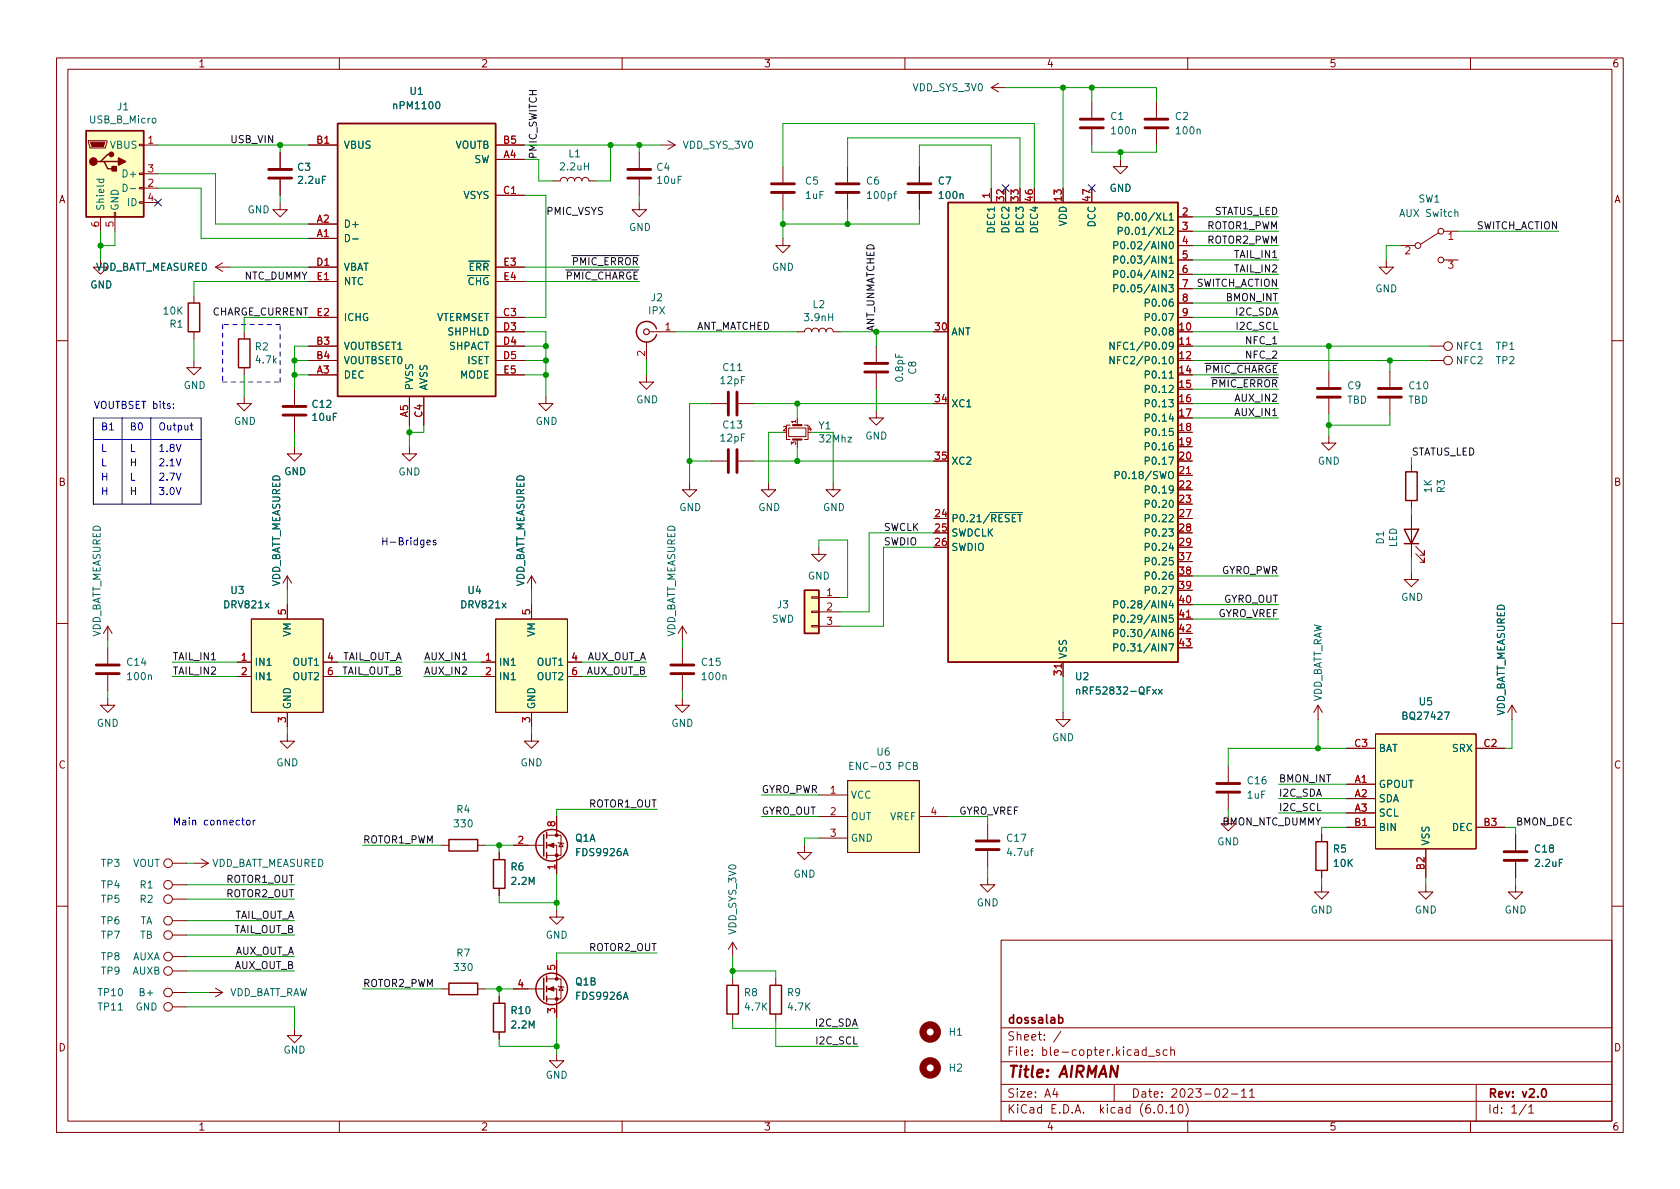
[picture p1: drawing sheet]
<svg xmlns="http://www.w3.org/2000/svg" width="297mm" height="210mm" viewBox="0 0 297 210" stroke-linecap="round" stroke-linejoin="round" font-family="sans-serif">
<g fill="none" stroke="#840000" stroke-width=".18">
<path d="M10 10.2h277v190.1h-277zM12 12.2h273v186.1h-273zM60 10.2v2M110 10.2v2M160 10.2v2M175.3 15.5h2.5M175.3 15.5l1.2 .8M176.5 14.7l-1.2 .8M193 18v2.8M204.5 18v2.8M210 10.2v2M260 10.2v2"/>
<path d="M15.6 24.9h3.3v.2l-.2 1.1h-2.8zM17.8 38.3v2.6M20.2 37.6h.2v.7h-.2zM20.3 38.3v2.6M24.6 35.7h.8v.2h-.8zM24.6 33.1h.8v.3h-.8zM24.6 30.6h.8v.3h-.8zM24.6 25.5h.8v.3h-.8zM25.4 25.6h2.5M25.4 33.3h2.5M25.4 30.7h2.5M25.4 35.8h2.5"/>
<path d="M49.5 35.8v1.3h1.3l-1.3 1.2-1.2-1.2h1.2M49.5 26.9v2.8M49.5 31.7v2.8M54.6 25.6h5.1M54.6 39.6h5.1M87.6 25.6h5.1M87.6 28.2h5.1M87.6 34.5h5.1M97.8 32h1.3a.64 .64 0 0 1 .6-.6 .64 .64 0 0 1 .6 .6 .64 .64 0 0 1 .7-.6 .64 .64 0 0 1 .6 .6 .64 .64 0 0 1 .6-.6 .64 .64 0 0 1 .7 .6 .64 .64 0 0 1 .6-.6 .64 .64 0 0 1 .6 .6h1.3M113 35.8v1.3h1.3l-1.3 1.2-1.2-1.2h1.2M113 26.9v2.8M113 31.7v2.8"/>
<path d="M116.8 25.6h2.6M118.1 24.9l1.3 .7M119.4 25.6l-1.3 .8M138.4 29.5v2.8M138.4 34.3v2.8M149.9 29.5v2.8M149.9 34.3v2.8M162.6 29.5v2.8M162.6 34.3v2.8M175.3 33.3v2.5M193 22.9v2.7M198.1 28.2v1.3h1.3l-1.3 1.2-1.3-1.2h1.3"/>
<path d="M204.5 22.9v2.7M208.3 38.3h2.5M34.3 52.3v1.3M34.3 58.7v1.2M38.1 47.2h2.5M38.1 47.2l1.3 .8M39.4 46.5l-1.3 .7M43.2 58.7v1.2M54.6 42.2h5.1M54.6 56.1h5.1M54.6 47.2h5.1M54.6 49.8h5.1"/>
<path d="M87.6 56.1h5.1M87.6 47.2h5.1M87.6 58.7h5.1M87.6 49.8h5.1M114.8 58.7h4.6M138.4 42.2v1.2h1.3l-1.3 1.3-1.2-1.3h1.2M141 58.7h1.2a.64 .64 0 0 1 .7-.7 .64 .64 0 0 1 .6 .7 .64 .64 0 0 1 .6-.7 .64 .64 0 0 1 .7 .7 .64 .64 0 0 1 .6-.7 .64 .64 0 0 1 .6 .7 .64 .64 0 0 1 .7-.7 .64 .64 0 0 1 .6 .7h1.3M208.3 56.1h2.5M208.3 40.9h2.5M208.3 43.4h2.5M208.3 46h2.5M208.3 48.5h2.5"/>
<path d="M208.3 51h2.5M208.3 53.6h2.5M245.1 46v1.2h1.3l-1.3 1.3-1.3-1.3h1.3M247.6 43.4h2.6M254.4 41.1l-3.2 2.1M255.3 40.9h2.5M255.3 46h2.5M10 60.2h2M34.3 63.7v1.3h1.3l-1.3 1.3-1.3-1.3h1.3M43.2 70.1v1.3h1.2l-1.2 1.2-1.3-1.2h1.3M43.2 65v1.3M52.1 79v1.3h1.2l-1.2 1.2-1.3-1.2h1.3"/>
<path d="M52.1 68.8v2.8M52.1 73.7v2.7M54.6 66.3h5.1M54.6 61.2h5.1M54.6 63.7h5.1M72.4 79v1.3h1.3l-1.3 1.2-1.3-1.2h1.3M72.4 70.1v5.1M74.9 70.1v5.1M87.6 66.3h5.1M87.6 61.2h5.1M87.6 63.7h5.1M96.5 70.1v1.3h1.3l-1.3 1.2-1.3-1.2h1.3"/>
<path d="M114.3 66.3v1.3h1.3l-1.3 1.2-1.3-1.2h1.3M114.3 60.4v3.3M125.7 71.4h2.8M130.6 71.4h2.7M139.4 75.7h3.1v1.5h-3.1zM139.7 75.2h-.6v2.5h.6M141 73.9v1.3M141 77.7v1.3M142.2 75.2h.7v2.5h-.7M154.9 72.6v1.3h1.3l-1.3 1.3-1.2-1.3h1.2M154.9 61.2v2.8M154.9 66v2.8"/>
<path d="M208.3 61.2h2.5M234.9 77.1v1.3h1.3l-1.3 1.2-1.2-1.2h1.2M234.9 65.7v2.7M234.9 70.5v2.8M245.7 65.7v2.7M245.7 70.5v2.8M252.7 61.2h2.6M252.7 63.7h2.6M285 60.2h2M121.9 85.3v1.3h1.3l-1.3 1.3-1.3-1.3h1.3M125.7 81.5h2.8M130.6 81.5h2.7"/>
<path d="M135.9 85.3v1.3h1.3l-1.3 1.3-1.3-1.3h1.3M144.8 96.8v1.2h1.2l-1.2 1.3-1.3-1.3h1.3M147.3 85.3v1.3h1.3l-1.3 1.3-1.3-1.3h1.3M208.3 84.1h2.5M249.6 82.2v1.2M249.6 88.5v1.3M249.6 91.1v7.6M250.3 97.9l1.5 1.5v-.7v.7h-.7M250.3 96.6l1.5 1.6v-.8v.8h-.7M10 110.2h2M19 110.7v2.6M19 114.5v2.8"/>
<path d="M19 119.4v2.8M19 110.7l-.7 1.3M19 110.7l.8 1.3M41.9 117.1h2.5M41.9 119.6h2.5M44.4 109.5h12.7v16.5h-12.7zM50.8 101.8v2.6M50.8 106.9v2.6M50.8 101.8l-.8 1.3M50.8 101.8l.8 1.3M57.1 117.1h2.6M57.1 119.6h2.6"/>
<path d="M85.1 117.1h2.5M85.1 119.6h2.5M87.6 109.5h12.7v16.5h-12.7zM94 101.8v2.6M94 106.9v2.6M94 101.8l-.8 1.3M94 101.8l.7 1.3M100.3 117.1h2.6M100.3 119.6h2.6M120.6 110.7v2.6M120.6 114.5v2.8M120.6 119.4v2.8"/>
<path d="M120.6 110.7l-.7 1.3M120.6 110.7l.8 1.3M143.5 110.6h1.3v.3h-1.3zM143.5 108.1h1.3v.2h-1.3zM143.5 105.5h1.3v.3h-1.3zM144.8 105.7h3.8M144.8 108.2h3.8M144.8 110.7h3.8M188 117.1v2.5M208.3 109.5h2.5M249.6 101.2v1.3h1.2l-1.2 1.3-1.3-1.3h1.3M285 110.2h2"/>
<path d="M19 123.4v1.3h1.3l-1.3 1.3-1.2-1.3h1.2M50.8 129.8v1.3h1.3l-1.3 1.2-1.3-1.2h1.3M50.8 126v2.5M94 129.8v1.3h1.2l-1.2 1.2-1.3-1.2h1.3M94 126v2.5M120.6 123.4v1.3h1.3l-1.3 1.3-1.2-1.3h1.2M149.9 138h12.7v12.7h-12.7zM188 126v1.2h1.2l-1.2 1.3-1.3-1.3h1.3M217.2 135.5v2.8M233 124.7v2.5M233 124.7l-.7 1.3M233 124.7l.8 1.3"/>
<path d="M238.1 138.7h5.1M238.1 132.3h5.1M243.2 129.8h17.8v20.3h-17.8zM261 132.3h5.1M267.3 124.7v2.5M267.3 124.7l-.7 1.3M267.3 124.7l.8 1.3M30.5 159h2.5M30.5 152.6h2.5M30.5 156.5h2.5M34.3 152.6h2.5M35.6 151.9l1.2 .7"/>
<path d="M36.8 152.6l-1.2 .8M78.1 149.5h1.3M84.5 149.5h1.2M88.3 150.7v1.3M88.3 157.1v1.3M90.8 149.5h5.3M96.6 149.5h1.8v5.1M96.6 147.7h2.6v3.6h-2.6M98.4 144.4v3.3M98.7 149l.1 .1h.8l.1 .1M99.2 149.1l.4 .6h-.8zM142.2 149.5v1.2h1.3l-1.3 1.3-1.2-1.3h1.2"/>
<path d="M144.8 140.6h5.1M144.8 144.4h5.1M144.8 148.2h5.1M162.6 144.4h5M174.6 155.2v1.3h1.3l-1.3 1.2-1.2-1.2h1.2M174.6 145.7v2.8M174.6 150.5v2.8M217.2 144.4v1.3h1.2l-1.2 1.2-1.3-1.2h1.3M217.2 140.3v2.8M233.7 156.5v1.2h1.2l-1.2 1.3-1.3-1.3h1.3M233.7 147.6v1.2M233.7 153.9v1.3"/>
<path d="M238.1 141.2h5.1M238.1 143.8h5.1M238.1 146.3h5.1M252.1 156.5v1.2h1.3l-1.3 1.3-1.3-1.3h1.3M252.1 150.1v5.1M261 146.3h5.1M268 156.5v1.2h1.2l-1.2 1.3-1.3-1.3h1.3M268 147.6v2.8M268 152.4v2.8M10 160.2h2M30.5 165.3h2.5M30.5 162.8h2.5"/>
<path d="M30.5 175.5h2.5M30.5 171.7h2.5M30.5 178h2.5M30.5 169.2h2.5M36.8 175.5h2.6M38.1 174.7l1.3 .8M39.4 175.5l-1.3 .8M78.1 174.9h1.3M84.5 174.9h1.2M88.3 176.1v1.3M90.8 174.9h5.3M96.6 174.9h1.8v5.1"/>
<path d="M96.6 173.1h2.6v3.6h-2.6M98.4 160.9v1.3h1.3l-1.3 1.2-1.2-1.2h1.2M98.4 169.8v3.3M98.7 174.4l.1 .1h.8l.1 .1M99.2 174.5l.4 .6h-.8zM129.5 166.6v2.6M129.5 173v1.2M129.5 179.3v1.3M129.5 166.6l-.7 1.3M129.5 166.6l.8 1.3M137.2 173v1.2M137.2 179.3v1.3"/>
<path d="M177 166.3h108v32h-108zM285 160.2h2M52.1 181.9v1.2h1.2l-1.2 1.3-1.3-1.3h1.3M60 198.3v2M88.3 182.5v1.3M98.4 186.3v1.3h1.3l-1.3 1.2-1.2-1.2h1.2M110 198.3v2M160 198.3v2M177 194.8h108M177 191.8h108M177 187.8h108M177 181.8h108"/>
<path d="M186.5 192.5l-.4 1h1M186.9 193v1M187.6 182.4l-1.3 1.9M197 191.8v3M202.6 185.7l-.4-.1-.3 .3v.4l.2 .3h.5M202.6 185.1v1.5M203 186.8h1.1M204.9 195.4l.2-.1a.81 .81 0 0 1 .6 .7 .81 .81 0 0 1-.3 .8h-.2a.81 .81 0 0 1-.6-.6 .81 .81 0 0 1 .3-.8zM205 185.7l-.4-.1-.2 .2 .1 .3 .5 .1v.4h-.6M206.2 196.7v.1M206.4 185.7l-.5-.1-.3 .3v.4l.2 .3h.6M206.9 195.8l.4-.5v1.5"/>
<path d="M206.9 196.8h.8M207 185.8l.2-.2 .4 .1v.9M207 185.1v1.5M208.5 195.4l.1-.1a.81 .81 0 0 1 .6 .7 .81 .81 0 0 1-.3 .8h-.1a.81 .81 0 0 1-.6-.6 .81 .81 0 0 1 .3-.8zM209.6 195.1a1.72 1.72 0 0 1 0 2.3M210 198.3v2M216.2 192.7l.6-.2 .2 .2 .1 .3-1 1h1M217.7 193.5h1.2M219.5 193l.4-.5v1.5M219.5 194h.9M220.9 193l.5-.5v1.5M220.9 194h.9"/>
<path d="M260 198.3v2M261 191.8v6.5M269.9 195.3l-1.3 1.9M270.3 195.8l.4-.5v1.5M270.3 196.8h.9"/>
<circle cx="250.7" cy="43.4" r=".51"/>
<circle cx="254.8" cy="46" r=".51"/>
<circle cx="254.8" cy="40.9" r=".51"/>
<circle cx="256" cy="61.2" r=".76"/>
<circle cx="256" cy="63.7" r=".76"/>
<circle cx="29.7" cy="152.6" r=".76"/>
<circle cx="29.7" cy="156.5" r=".76"/>
<circle cx="29.7" cy="159" r=".76"/>
<circle cx="29.7" cy="169.2" r=".76"/>
<circle cx="29.7" cy="165.3" r=".76"/>
<circle cx="29.7" cy="162.8" r=".76"/>
<circle cx="29.7" cy="171.7" r=".76"/>
<circle cx="29.7" cy="175.5" r=".76"/>
<circle cx="29.7" cy="178" r=".76"/>
</g>
<path d="M187.2 180l.4-.1 .3 .3v.4l-.1 .3h-.6M272.8 192.6l.1-.1a.81 .81 0 0 1 .6 .7 .81 .81 0 0 1-.3 .8h-.1a.81 .81 0 0 1-.6-.6 .81 .81 0 0 1 .3-.8z" fill="none" stroke="#840000" stroke-width=".3"/>
<g fill="none" stroke="#840000" stroke-width=".25">
<path d="M15.2 23.1h10.2v15.2h-10.2zM17.8 28.6h.6l.6 1.2h1.3M18.4 28.6h2.6M19.7 27.3h-.7l-1.2 1.3h-.7M59.7 21.8h27.9v48.3h-27.9zM167.6 35.8h40.7v81.3h-40.7zM33.3 53.6h2v5.1h-2zM42.2 59.9h2v5.1h-2zM116.1 58.2a1.81 1.81 0 0 0-2.8-1 1.81 1.81 0 0 0 0 2.9 1.81 1.81 0 0 0 2.8-.9M248.3 93.6h2.5l-1.2 2.5zM248.3 96.1h2.5M248.5 83.4h2.1v5.1h-2.1z"/>
<path d="M142.2 104.4h2.6v7.6h-2.6zM79.4 148.5h5.1v2h-5.1zM87.2 152h2.1v5.1h-2.1zM96.1 147.6v3.8M96.6 147.2v1M96.6 149v1M96.6 150.7v1.1M232.7 148.8h2v5.1h-2zM79.4 173.9h5.1v2h-5.1zM87.2 177.4h2.1v5.1h-2.1zM96.1 173v3.8M96.6 172.6v1"/>
<path d="M96.6 174.4v1M96.6 176.1v1.1M128.5 174.2h2.1v5.1h-2.1zM136.1 174.2h2.1v5.1h-2.1z"/>
<circle cx="97.5" cy="149.5" r="2.79"/>
<circle cx="97.5" cy="174.9" r="2.79"/>
</g>
<g fill="#ffffc2" stroke="#ffffc2" stroke-width=".18">
<path d="M15.2 23.1h10.2v15.2h-10.2z"/>
<path d="M44.4 109.5h12.7v16.5h-12.7z"/>
<path d="M87.6 109.5h12.7v16.5h-12.7z"/>
<path d="M59.7 21.8h27.9v48.3h-27.9z"/>
<path d="M243.2 129.8h17.8v20.3h-17.8z"/>
<path d="M149.9 138h12.7v12.7h-12.7z"/>
<path d="M142.2 104.4h2.6v7.6h-2.6z"/>
<path d="M167.6 35.8h40.7v81.3h-40.7z"/>
</g>
<g fill="#840000" stroke="#840000" stroke-width=".25">
<path d="M21 27.9l1.2 .7-1.2 .6z"/>
<path d="M19.8 29.5h.8v.7h-.8z"/>
<circle cx="16.5" cy="28.6" r=".63"/>
<circle cx="19.7" cy="27.3" r=".38"/>
</g>
<g fill="#840000" stroke="#840000" stroke-width=".18">
<path d="M16 25.1h2.5l-.2 .8h-2z"/>
<path d="M96.9 149.5l1-.4v.8z"/>
<path d="M96.9 174.9l1-.4v.8z"/>
<circle cx="98.4" cy="151.3" r=".25"/>
<circle cx="98.4" cy="147.7" r=".25"/>
<circle cx="98.4" cy="176.7" r=".25"/>
<circle cx="98.4" cy="173.1" r=".25"/>
</g>
<g fill="none" stroke="#006464" stroke-width=".18">
<path d="M17.1 31.7h1.3M17.6 31.7l-.1 .4 .2 .2 .6-.1v-.5M21.8 32.6a.64 .64 0 0 1 .7 .6 .64 .64 0 0 1-.7 .6zM23 33.4h1M197.7 38.3h.6l.1-.2v-.3l-.7-.1v1.2M199 37.8l.2-.1a.68 .68 0 0 1 .5 .6 .68 .68 0 0 1-.5 .6l-.2-.1-.1-.4zM257.2 37.6l.2-.2 .3 .1 .1 .8M62.4 42.2h.9M196.9 43.4l.6-.1 .2-.1-.1-.3-.7-.2v1.3M196.9 45.9h.6l.2-.2-.1-.3-.7-.1v1.2M196.9 48.5l.6-.1 .2-.2-.1-.3-.7-.1v1.3M196.9 51h.6l.2-.2-.1-.3-.7-.1v1.2"/>
<path d="M197.7 40.9l.6-.1 .1-.2v-.3l-.7-.1v1.3M198.3 42.9l.1-.2a.68 .68 0 0 1 .5 .7 .68 .68 0 0 1-.5 .6l-.1-.1-.2-.4zM198.3 45.3h.1a.68 .68 0 0 1 .5 .6 .68 .68 0 0 1-.5 .6 .84 .84 0 0 1-.1-1.2zM198.3 47.9l.1-.1a.68 .68 0 0 1 .5 .6 .68 .68 0 0 1-.5 .7 .84 .84 0 0 1-.1-1.2zM198.3 50.4h.1a.68 .68 0 0 1 .5 .6 .68 .68 0 0 1-.5 .6 .84 .84 0 0 1-.1-1.2zM199 40.3l.2-.1a.68 .68 0 0 1 .5 .6 .68 .68 0 0 1-.5 .7l-.2-.2-.1-.3zM202.5 58.6h.6l.1-.2v-.3l-.7-.1v1.2M202.5 53.6l.6-.1 .1-.2v-.3l-.7-.1v1.3M202.5 56.1l.6-.1 .1-.1v-.3l-.7-.2v1.3M197 60.5v1.3l-.7-1.3v1.3M197 63.1v1.2l-.7-1.2v1.2M202.5 66.3l.6-.1 .1-.2v-.3l-.7-.1v1.3"/>
<path d="M202.5 68.8l.6-.1 .1-.1v-.3l-.7-.2v1.3M202.5 71.3h.6l.1-.2v-.3l-.7-.1v1.2M202.5 73.9l.6-.1 .1-.2v-.3l-.7-.1v1.3M202.5 76.4h.6l.1-.2v-.3l-.7-.1v1.2M202.5 79l.6-.1 .1-.2v-.3l-.7-.1v1.3M197.2 84h.6l.1-.2-.1-.3-.6-.1v1.2M202.5 81.5l.6-.1 .1-.1v-.3l-.7-.2v1.3M202.5 86.6l.6-.1 .1-.2v-.3l-.7-.1v1.3M202.5 89.1h.6l.1-.2v-.3l-.7-.1v1.2M202.5 91.7l.6-.1 .1-.2v-.3l-.7-.1v1.3M202.5 94.2l.6-.1 .1-.1v-.3l-.7-.2v1.3M202.5 96.7h.6l.1-.2v-.3l-.7-.1v1.2"/>
<path d="M202.5 99.3l.6-.1 .1-.2v-.3l-.7-.1v1.3M196.9 106.9l.6-.1 .2-.1-.1-.3-.7-.2v1.3M196.9 109.4h.6l.2-.2-.1-.3-.7-.1v1.2M196.9 112l.6-.1 .2-.2-.1-.3-.7-.1v1.3M196.9 114.5h.6l.2-.2-.1-.3-.7-.1v1.2M198.3 106.3l.1-.1a.68 .68 0 0 1 .5 .7 .68 .68 0 0 1-.5 .6 .84 .84 0 0 1-.1-1.2zM198.3 108.8h.1a.68 .68 0 0 1 .5 .6 .68 .68 0 0 1-.5 .6 .84 .84 0 0 1-.1-1.2zM198.3 111.4l.1-.1a.68 .68 0 0 1 .5 .6 .68 .68 0 0 1-.5 .7 .84 .84 0 0 1-.1-1.2zM198.3 113.9h.1a.68 .68 0 0 1 .5 .6 .68 .68 0 0 1-.5 .6 .84 .84 0 0 1-.1-1.2zM202.5 101.8h.6l.1-.2v-.3l-.7-.1v1.2M202.5 104.4l.6-.1 .1-.2v-.3l-.7-.1v1.3M150.3 135.4h.4"/>
<path d="M150.9 134.8h-.6v1.3h.6M161.5 135.4h.5l.2-.2-.1-.3-.6-.1v1.3h.5l.2-.1v-.3l-.3-.3M190.4 122l.1-.1 .3 .1 .1 .7M190.4 121.9v.8M204.8 121.9l.7 .8M205.5 121.9l-.7 .8"/>
</g>
<g fill="none" stroke="#840000" stroke-width=".51">
<path d="M47.5 31.5h4.1M47.5 30h4.1M111 31.5h4.1M111 30h4.1M136.4 34h4.1M136.4 32.5h4.1M147.8 34h4.1M147.8 32.5h4.1M160.5 34h4.1M160.5 32.5h4.1M191 22.6h4.1M191 21.1h4.1"/>
<path d="M202.4 22.6h4.1M202.4 21.1h4.1M50 73.4h4.1M50 71.9h4.1M128.8 69.3v4.1M128.8 79.5v4.1M130.3 69.3v4.1M130.3 79.5v4.1M152.9 64.3h4.1M152.9 65.8h4.1M232.9 70.2h4.1M232.9 68.7h4.1"/>
<path d="M243.7 70.2h4.1M243.7 68.7h4.1M17 119.1h4.1M17 117.6h4.1M118.6 119.1h4.1M118.6 117.6h4.1M215.1 138.6h4.1M172.6 150.2h4.1M172.6 148.7h4.1M215.1 140.1h4.1M265.9 152.1h4.1M265.9 150.6h4.1"/>
</g>
<circle cx="114.3" cy="58.7" r=".51" fill="none" stroke="#840000" stroke-width=".2"/>
<path d="M140.2 75.2h1.5M140.2 77.7h1.5" fill="none" stroke="#840000" stroke-width=".38"/>
<g fill="none" stroke="#840000" stroke-width="1.3">
<circle cx="164.5" cy="188.8" r="1.27"/>
<circle cx="164.5" cy="182.5" r="1.27"/>
</g>
<g fill="none" stroke="#0000c2" stroke-width=".18">
<path d="M16.5 73.9h19.1v15.2h-19.1zM16.5 77.7h19.1M21.6 73.9v15.2M26.7 73.9v15.2M30.7 72.1v.1M30.7 71.4v.2M33.6 75.2h.5M33.8 74.8v1.1l.3 .1M75.5 95.9l.6-.1-.1-.2-.3-.1-.2 .2 .1 .6h.4M77.1 95.6l-.3-.1-.2 .2v.2l.5 .1v.3h-.5M42.7 145h.5M42.9 144.6v1.1l.3 .2"/>
<path d="M43.7 145.1l.3-.1 .2 .3v.3l-.2 .3-.3-.1-.1-.2zM44.8 145v.9M45.1 145l-.3 .3"/>
</g>
<path d="M39.4 57.4v10.2M49.5 57.4h-10.1M39.4 67.6h10.1M49.5 67.6v-10.2" fill="none" stroke="#0000c2" stroke-width=".18" stroke-dasharray=".8 .8"/>
<g fill="none" stroke="#009600" stroke-width=".18">
<path d="M177.8 15.5h26.7v2.5M188 15.5v17.8M193 15.5v2.5M27.9 30.7h10.2v8.9h16.5M27.9 25.6h26.7M27.9 33.3h7.7v8.9h19M49.5 25.6v1.3M49.5 34.5v1.3M92.7 34.5h3.8v21.6h-3.8M92.7 25.6h24.1M92.7 28.2h2.5v3.8h2.6M107.9 25.6v6.4h-2.5"/>
<path d="M113 25.6v1.3M113 34.5v1.3M138.4 29.5v-7.7h44.5v11.5M138.4 37.1v5.1M149.9 29.5v-5.1h30.4v8.9M149.9 37.1v2.5M162.6 37.1v2.5h-24.2M162.6 29.5v-3.9h12.7v7.7M193 25.6v1.3h11.5v-1.3M198.1 26.9v1.3M210.8 38.3h15.3M17.8 40.9v5.1"/>
<path d="M20.3 40.9v2.5h-2.5M34.3 59.9v3.8M40.6 47.2h14M54.6 56.1h-11.4v2.6M54.6 49.8h-20.3v2.5M92.7 58.7h3.8v11.4M92.7 47.2h20.3M92.7 49.8h20.3M119.4 58.7h21.6M148.6 58.7h16.5M154.9 58.7v2.5M210.8 58.7h15.3"/>
<path d="M210.8 56.1h15.3M210.8 53.6h15.3M210.8 51h15.3M210.8 48.5h15.3M210.8 43.4h15.3M210.8 40.9h15.3M210.8 46h15.3M247.6 43.4h-2.5v2.6M257.8 40.9h17.8M43.2 66.3v3.8M52.1 76.4v2.6M52.1 63.7h2.5"/>
<path d="M52.1 66.3h2.5M54.6 61.2h-2.5v7.6M72.4 75.2v3.8M74.9 75.2v1.2h-2.5M92.7 61.2h3.8M92.7 63.7h3.8M92.7 66.3h3.8M114.3 63.7v2.6M125.7 71.4h-3.8v13.9M133.3 71.4h31.8M138.4 76.4h-2.5v8.9M141 71.4v2.5"/>
<path d="M141 79v2.5M143.5 76.4h3.8v8.9M154.9 68.8v3.8M210.8 71.4h15.3M210.8 61.2h41.9M210.8 63.7h41.9M210.8 66.3h15.3M210.8 73.9h15.3M210.8 68.8h15.3M234.9 61.2v4.5M234.9 73.3v3.8M245.7 73.3v1.9h-10.8"/>
<path d="M245.7 63.7v2M121.9 81.5h3.8M133.3 81.5h31.8M144.8 96.8v-1.3h5.1v10.2h-1.3M165.1 96.8h-8.9v13.9h-7.6M165.1 94.2h-11.4v14h-5.1M249.6 80.9v1.3M249.6 89.8v1.3M249.6 98.7v2.5M19 113.3v1.2M30.5 119.6h11.4M30.5 117.1h11.4"/>
<path d="M50.8 104.4v2.5M59.7 119.6h11.4M59.7 117.1h11.4M74.9 119.6h10.2M74.9 117.1h10.2M94 104.4v2.5M102.9 119.6h11.4M102.9 117.1h11.4M120.6 113.3v1.2M188 119.6v6.4M210.8 109.5h15.3M210.8 101.8h15.3"/>
<path d="M210.8 106.9h15.3M19 122.2v1.2M50.8 128.5v1.3M94 128.5v1.3M120.6 122.2v1.2M226.1 138.7h12M233 127.2v5.1M238.1 132.3h-20.9v3.2M267.3 127.2v5.1h-1.2M33 159h19.1M33 152.6h1.3M33 156.5h19.1"/>
<path d="M64.1 149.5h14M85.7 149.5h5.1M88.3 149.5v1.2M88.3 158.4v1.2h10.1M98.4 154.6v6.3M116.2 143.1h-17.8v1.3M134.6 140.6h10.2M134.6 144.4h10.2M144.8 148.2h-2.6v1.3M167.6 144.4h7v1.3M174.6 153.3v1.9M217.2 143.1v1.3"/>
<path d="M226.1 143.8h12M226.1 141.2h12M233.7 155.2v1.3M238.1 146.3h-4.4v1.3M252.1 155.2v1.3M266.1 146.3h1.9v1.3M268 155.2v1.3M33 169.2h19.1M33 178h19.1v3.9M33 171.7h19.1M33 165.3h19.1M33 162.8h19.1"/>
<path d="M33 175.5h3.8M64.1 174.9h14M85.7 174.9h5.1M88.3 174.9v1.2M98.4 180v6.3M116.2 168.5h-17.8v1.3M129.5 169.2v3.8M129.5 171.7h7.7v1.3M88.3 183.8v1.2h10.1M129.5 180.6v1.3h22.3M137.2 180.6v4.4h14.6"/>
</g>
<path d="M27.3 35.2l1.2 1.2M28.5 35.2l-1.2 1.2M177.2 32.7l1.2 1.2M178.4 32.7l-1.2 1.2M192.4 32.7l1.2 1.2M193.6 32.7l-1.2 1.2" fill="none" stroke="#000084" stroke-width=".18"/>
<g fill="#009600" stroke="#009600" stroke-width=".18">
<circle cx="193" cy="15.5" r=".46"/>
<circle cx="188" cy="15.5" r=".46"/>
<circle cx="198.1" cy="26.9" r=".46"/>
<circle cx="141" cy="81.5" r=".46"/>
<circle cx="121.9" cy="81.5" r=".46"/>
<circle cx="88.3" cy="149.5" r=".46"/>
<circle cx="129.5" cy="171.7" r=".46"/>
<circle cx="233" cy="132.3" r=".46"/>
<circle cx="234.9" cy="75.2" r=".46"/>
<circle cx="234.9" cy="61.2" r=".46"/>
<circle cx="245.7" cy="63.7" r=".46"/>
<circle cx="52.1" cy="63.7" r=".46"/>
<circle cx="52.1" cy="66.3" r=".46"/>
<circle cx="17.8" cy="43.4" r=".46"/>
<circle cx="49.5" cy="25.6" r=".46"/>
<circle cx="72.4" cy="76.4" r=".46"/>
<circle cx="96.5" cy="66.3" r=".46"/>
<circle cx="96.5" cy="63.7" r=".46"/>
<circle cx="107.9" cy="25.6" r=".46"/>
<circle cx="88.3" cy="174.9" r=".46"/>
<circle cx="98.4" cy="185" r=".46"/>
<circle cx="98.4" cy="159.6" r=".46"/>
<circle cx="149.9" cy="39.6" r=".46"/>
<circle cx="141" cy="71.4" r=".46"/>
<circle cx="113" cy="25.6" r=".46"/>
<circle cx="138.4" cy="39.6" r=".46"/>
<circle cx="96.5" cy="61.2" r=".46"/>
</g>
<text font-size="2.8" fill="#840000" x="178" y="190.6">Title: AIRMAN</text>
<g font-size="2.1" fill="#840000">
<text x="178" y="184">Sheet: /</text>
<text x="178" y="181">dossalab</text>
<text x="178" y="186.7">File: ble-copter.kicad_sch</text>
<text x="178" y="196.9">KiCad E.D.A. kicad (6.0.10)</text>
<text x="178" y="194.1">Size: A4</text>
<text x="200" y="194.1">Date: 2023-02-11</text>
<text x="263" y="194.1">Rev: v2.0</text>
<text x="263" y="196.9">Id: 1/1</text>
</g>
<g font-size="1.8" fill="#840000">
<text x="35" y="11.9">1</text>
<text x="85" y="11.9">2</text>
<text x="135" y="11.9">3</text>
<text x="185" y="11.9">4</text>
<text x="235" y="11.9">5</text>
<text x="285" y="11.9">6</text>
<text x="10.3" y="35.9">A</text>
<text x="285.3" y="35.9">A</text>
<text x="10.3" y="85.9">B</text>
<text x="285.3" y="85.9">B</text>
<text x="10.3" y="135.9">C</text>
<text x="285.3" y="135.9">C</text>
<text x="10.3" y="185.9">D</text>
<text x="285.3" y="185.9">D</text>
<text x="35" y="199.9">1</text>
<text x="85" y="199.9">2</text>
<text x="135" y="199.9">3</text>
<text x="185" y="199.9">4</text>
<text x="235" y="199.9">5</text>
<text x="285" y="199.9">6</text>
</g>
<g font-size="1.8" fill="#006464">
<text x="72.5" y="16.8">U1</text>
<text x="161.4" y="16.1">VDD_SYS_3V0</text>
<text x="15.9" y="21.8">USB_B_Micro</text>
<text x="20.8" y="19.5">J1</text>
<text x="69.8" y="19.3">nPM1100</text>
<text x="196.4" y="21.2">C1</text>
<text x="196.7" y="23.7">100n</text>
<text x="207.8" y="21.2">C2</text>
<text x="208.1" y="23.7">100n</text>
<text x="19.5" y="26.3">VBUS</text>
<text x="60.7" y="26.3">VBUS</text>
<text x="80.4" y="26.3">VOUTB</text>
<text x="83.8" y="28.8">SW</text>
<text x="100.6" y="27.8">L1</text>
<text x="120.8" y="26.3">VDD_SYS_3V0</text>
<text x="22.1" y="31.4">D+</text>
<text x="52.6" y="30.2">C3</text>
<text x="52.9" y="32.5">2.2uF</text>
<text x="81.9" y="35.2">VSYS</text>
<text x="99.2" y="30.1">2.2uH</text>
<text x="116.1" y="30.2">C4</text>
<text x="116.3" y="32.5">10uF</text>
<text x="142.4" y="32.6">C5</text>
<text x="142.5" y="35.2">1uF</text>
<text x="153.2" y="32.6">C6</text>
<text x="153.6" y="35.2">100pf</text>
<text x="165.9" y="32.6">C7</text>
<text x="166.2" y="35.2">100n</text>
<text x="196.2" y="33.9">GND</text>
<text x="250.8" y="35.8">SW1</text>
<text x="18.4" y="37.3" transform="rotate(-90 18.4 37.3)">Shield</text>
<text x="21" y="37.3" transform="rotate(-90 21 37.3)">GND</text>
<text x="22.6" y="36.4">ID</text>
<text x="43.8" y="37.7">GND</text>
<text x="60.7" y="40.3">D+</text>
<text x="111.2" y="40.8">GND</text>
<text x="175.9" y="41" transform="rotate(-90 175.9 41)">DEC1</text>
<text x="178.4" y="41" transform="rotate(-90 178.4 41)">DEC2</text>
<text x="181" y="41" transform="rotate(-90 181 41)">DEC3</text>
<text x="183.5" y="41" transform="rotate(-90 183.5 41)">DEC4</text>
<text x="188.6" y="40.1" transform="rotate(-90 188.6 40.1)">VDD</text>
<text x="193.7" y="40.1" transform="rotate(-90 193.7 40.1)">DCC</text>
<text x="199.4" y="39">P0.00/XL1</text>
<text x="199.4" y="41.5">P0.01/XL2</text>
<text x="247.8" y="38.3">AUX Switch</text>
<text x="16.6" y="47.9">VDD_BATT_MEASURED</text>
<text x="60.7" y="42.8">D-</text>
<text x="60.7" y="47.9">VBAT</text>
<text x="81.5" y="47.9">~{ERR}</text>
<text x="136.5" y="47.9">GND</text>
<text x="198.6" y="44.1">P0.02/AIN0</text>
<text x="198.6" y="46.6">P0.03/AIN1</text>
<text x="15.9" y="51">GND</text>
<text x="60.7" y="50.4">NTC</text>
<text x="81.3" y="50.4">~{CHG}</text>
<text x="115.1" y="53.3">J2</text>
<text x="198.6" y="49.1">P0.04/AIN2</text>
<text x="198.6" y="51.7">P0.05/AIN3</text>
<text x="243.1" y="51.7">GND</text>
<text x="29" y="55.6">10K</text>
<text x="30.1" y="57.9">R1</text>
<text x="60.7" y="56.8">ICHG</text>
<text x="77" y="56.8">VTERMSET</text>
<text x="79.3" y="59.3">SHPHLD</text>
<text x="114.7" y="55.6">IPX</text>
<text x="142.4" y="56.8">3.9nH</text>
<text x="143.7" y="54.5">L2</text>
<text x="168.1" y="59.3">ANT</text>
<text x="203.2" y="59.3">P0.08</text>
<text x="203.2" y="54.2">P0.06</text>
<text x="203.2" y="56.8">P0.07</text>
<text x="45.1" y="61.9">R2</text>
<text x="45.3" y="64.3">4.7k</text>
<text x="60.7" y="61.8">VOUTBSET1</text>
<text x="60.7" y="64.4">VOUTBSET0</text>
<text x="79.3" y="61.8">SHPACT</text>
<text x="82.7" y="64.4">ISET</text>
<text x="127.9" y="65.6">C11</text>
<text x="198" y="61.8">NFC1/P0.09</text>
<text x="198" y="64.4">NFC2/P0.10</text>
<text x="257.5" y="61.8">NFC1</text>
<text x="257.5" y="64.4">NFC2</text>
<text x="264.6" y="61.8">TP1</text>
<text x="264.6" y="64.4">TP2</text>
<text x="32.5" y="68.8">GND</text>
<text x="60.7" y="66.9">DEC</text>
<text x="73" y="69.1" transform="rotate(-90 73 69.1)">PVSS</text>
<text x="75.6" y="69.1" transform="rotate(-90 75.6 69.1)">AVSS</text>
<text x="81.3" y="66.9">MODE</text>
<text x="112.5" y="71.3">GND</text>
<text x="127.5" y="67.9">12pF</text>
<text x="159.7" y="67.3" transform="rotate(-90 159.7 67.3)">0.8pF</text>
<text x="162" y="66.1" transform="rotate(-90 162 66.1)">C8</text>
<text x="203.2" y="66.9">P0.11</text>
<text x="203.2" y="69.5">P0.12</text>
<text x="238.1" y="71.4">TBD</text>
<text x="238.3" y="68.8">C9</text>
<text x="248.9" y="71.4">TBD</text>
<text x="249.2" y="68.8">C10</text>
<text x="41.3" y="75.1">GND</text>
<text x="55.3" y="72.1">C12</text>
<text x="55.3" y="74.4">10uF</text>
<text x="94.7" y="75.1">GND</text>
<text x="127.9" y="75.8">C13</text>
<text x="144.8" y="75.9">Y1</text>
<text x="153" y="77.7">GND</text>
<text x="168.1" y="72">XC1</text>
<text x="203.2" y="72">P0.13</text>
<text x="203.2" y="74.5">P0.14</text>
<text x="203.2" y="77.1">P0.15</text>
<text x="127.5" y="78.1">12pF</text>
<text x="145" y="78.2">32Mhz</text>
<text x="168.1" y="82.2">XC2</text>
<text x="203.2" y="79.6">P0.16</text>
<text x="203.2" y="82.2">P0.17</text>
<text x="233" y="82.2">GND</text>
<text x="50.2" y="84">GND</text>
<text x="70.4" y="84.1">GND</text>
<text x="198.4" y="84.7">P0.18/SWO</text>
<text x="203.2" y="87.2">P0.19</text>
<text x="203.2" y="89.8">P0.20</text>
<text x="253.1" y="87.1" transform="rotate(-90 253.1 87.1)">1K</text>
<text x="255.4" y="87.1" transform="rotate(-90 255.4 87.1)">R3</text>
<text x="120.1" y="90.4">GND</text>
<text x="134.1" y="90.4">GND</text>
<text x="145.5" y="90.4">GND</text>
<text x="168.1" y="92.3">P0.21/~{RESET}</text>
<text x="168.1" y="94.9">SWDCLK</text>
<text x="203.2" y="92.3">P0.22</text>
<text x="203.2" y="94.9">P0.23</text>
<text x="168.1" y="97.4">SWDIO</text>
<text x="203.2" y="97.4">P0.24</text>
<text x="203.2" y="99.9">P0.25</text>
<text x="244.7" y="96.2" transform="rotate(-90 244.7 96.2)">D1</text>
<text x="247" y="96.8" transform="rotate(-90 247 96.8)">LED</text>
<text x="39.8" y="107.6">DRV821x</text>
<text x="40.9" y="105">U3</text>
<text x="49.5" y="104.1" transform="rotate(-90 49.5 104.1)">VDD_BATT_MEASURED</text>
<text x="81.7" y="107.6">DRV821x</text>
<text x="82.8" y="105">U4</text>
<text x="92.7" y="104.1" transform="rotate(-90 92.7 104.1)">VDD_BATT_MEASURED</text>
<text x="137.4" y="107.6">J3</text>
<text x="142.8" y="102.5">GND</text>
<text x="198.6" y="107.6">P0.28/AIN4</text>
<text x="203.2" y="102.5">P0.26</text>
<text x="203.2" y="105">P0.27</text>
<text x="247.7" y="106.2">GND</text>
<text x="17.8" y="112.9" transform="rotate(-90 17.8 112.9)">VDD_BATT_MEASURED</text>
<text x="51.4" y="112.6" transform="rotate(-90 51.4 112.6)">VM</text>
<text x="94.6" y="112.6" transform="rotate(-90 94.6 112.6)">VM</text>
<text x="119.4" y="112.9" transform="rotate(-90 119.4 112.9)">VDD_BATT_MEASURED</text>
<text x="136.4" y="110.1">SWD</text>
<text x="198.6" y="110.1">P0.29/AIN5</text>
<text x="198.6" y="112.6">P0.30/AIN6</text>
<text x="22.5" y="117.7">C14</text>
<text x="45" y="117.7">IN1</text>
<text x="51.9" y="117.7">OUT1</text>
<text x="88.1" y="117.7">IN1</text>
<text x="95.1" y="117.7">OUT1</text>
<text x="124.1" y="117.7">C15</text>
<text x="188.6" y="116.6" transform="rotate(-90 188.6 116.6)">VSS</text>
<text x="198.6" y="115.2">P0.31/AIN7</text>
<text x="22.7" y="120.3">100n</text>
<text x="45" y="120.3">IN1</text>
<text x="51.4" y="125.5" transform="rotate(-90 51.4 125.5)">GND</text>
<text x="51.9" y="120.3">OUT2</text>
<text x="88.1" y="120.3">IN1</text>
<text x="94.6" y="125.5" transform="rotate(-90 94.6 125.5)">GND</text>
<text x="95.1" y="120.3">OUT2</text>
<text x="124.3" y="120.3">100n</text>
<text x="190.2" y="120.3">U2</text>
<text x="191.2" y="122.8">nRF52832-QFxx</text>
<text x="233.7" y="124.5" transform="rotate(-90 233.7 124.5)">VDD_BATT_RAW</text>
<text x="251" y="124.7">U5</text>
<text x="17.1" y="128.5">GND</text>
<text x="118.7" y="128.5">GND</text>
<text x="186" y="131.1">GND</text>
<text x="248.3" y="127.2">BQ27427</text>
<text x="266.1" y="126.9" transform="rotate(-90 266.1 126.9)">VDD_BATT_MEASURED</text>
<text x="48.8" y="135.5">GND</text>
<text x="92" y="135.5">GND</text>
<text x="151" y="136.1">ENC-03 PCB</text>
<text x="155.1" y="133.6">U6</text>
<text x="243.7" y="133">BAT</text>
<text x="256.8" y="133">SRX</text>
<text x="80.8" y="143.8">R4</text>
<text x="150.4" y="141.2">VCC</text>
<text x="220.6" y="141.2">1uF</text>
<text x="220.6" y="138.7">C16</text>
<text x="243.7" y="139.3">GPOUT</text>
<text x="243.7" y="141.9">SDA</text>
<text x="80.4" y="146.3">330</text>
<text x="101.7" y="148.8">Q1A</text>
<text x="150.4" y="145">OUT</text>
<text x="150.4" y="148.8">GND</text>
<text x="157.3" y="145">VREF</text>
<text x="178.1" y="148.8">C17</text>
<text x="215.2" y="149.5">GND</text>
<text x="243.7" y="144.4">SCL</text>
<text x="243.7" y="146.9">BIN</text>
<text x="252.7" y="149.6" transform="rotate(-90 252.7 149.6)">VSS</text>
<text x="256.7" y="146.9">DEC</text>
<text x="17.9" y="153.3">TP3</text>
<text x="23.5" y="153.3">VOUT</text>
<text x="37.2" y="153.3">VDD_BATT_MEASURED</text>
<text x="90.4" y="153.9">R6</text>
<text x="102.1" y="151.4">FDS9926A</text>
<text x="140.3" y="155.2">GND</text>
<text x="178.3" y="151.4">4.7uf</text>
<text x="235.8" y="150.7">R5</text>
<text x="235.9" y="153.3">10K</text>
<text x="271.4" y="150.7">C18</text>
<text x="271.5" y="153.3">2.2uF</text>
<text x="17.9" y="159.6">TP5</text>
<text x="17.9" y="157.1">TP4</text>
<text x="24.8" y="159.6">R2</text>
<text x="24.8" y="157.1">R1</text>
<text x="90.5" y="156.5">2.2M</text>
<text x="172.7" y="160.3">GND</text>
<text x="231.7" y="161.5">GND</text>
<text x="250.1" y="161.5">GND</text>
<text x="266" y="161.5">GND</text>
<text x="17.9" y="166">TP7</text>
<text x="17.9" y="163.4">TP6</text>
<text x="24.7" y="166">TB</text>
<text x="24.7" y="163.4">TA</text>
<text x="96.5" y="166">GND</text>
<text x="130.2" y="165.2" transform="rotate(-90 130.2 165.2)">VDD_SYS_3V0</text>
<text x="17.9" y="172.3">TP9</text>
<text x="17.9" y="169.8">TP8</text>
<text x="23.4" y="169.8">AUXA</text>
<text x="23.4" y="172.3">AUXB</text>
<text x="80.4" y="171.7">330</text>
<text x="80.8" y="169.2">R7</text>
<text x="17.4" y="176.1">TP10</text>
<text x="17.4" y="178.7">TP11</text>
<text x="23.9" y="178.7">GND</text>
<text x="24.8" y="176.1">B+</text>
<text x="40.2" y="176.1">VDD_BATT_RAW</text>
<text x="90.5" y="179.3">R10</text>
<text x="101.8" y="174.2">Q1B</text>
<text x="102.1" y="176.8">FDS9926A</text>
<text x="131.6" y="176.1">R8</text>
<text x="131.8" y="178.7">4.7K</text>
<text x="139.3" y="176.1">R9</text>
<text x="139.4" y="178.7">4.7K</text>
<text x="90.5" y="181.9">2.2M</text>
<text x="167.9" y="183.1">H1</text>
<text x="50.1" y="186.3">GND</text>
<text x="96.5" y="190.7">GND</text>
<text x="167.9" y="189.5">H2</text>
</g>
<g font-size="1.8" fill="#a90000">
<text x="26.2" y="25.4">1</text>
<text x="56" y="25.4">B1</text>
<text x="89" y="27.9">A4</text>
<text x="89" y="25.4">B5</text>
<text x="26.2" y="33">2</text>
<text x="26.2" y="30.5">3</text>
<text x="26.2" y="35.6">4</text>
<text x="89" y="34.3">C1</text>
<text x="175" y="35" transform="rotate(-90 175 35)">1</text>
<text x="177.5" y="35.5" transform="rotate(-90 177.5 35.5)">32</text>
<text x="180.1" y="35.5" transform="rotate(-90 180.1 35.5)">33</text>
<text x="182.6" y="35.5" transform="rotate(-90 182.6 35.5)">46</text>
<text x="187.7" y="35.5" transform="rotate(-90 187.7 35.5)">13</text>
<text x="192.8" y="35.5" transform="rotate(-90 192.8 35.5)">47</text>
<text x="17.5" y="40.1" transform="rotate(-90 17.5 40.1)">6</text>
<text x="20.1" y="40.1" transform="rotate(-90 20.1 40.1)">5</text>
<text x="56" y="41.9">A1</text>
<text x="56" y="39.4">A2</text>
<text x="209.1" y="38.1">2</text>
<text x="209.1" y="40.6">3</text>
<text x="56" y="47">D1</text>
<text x="89.1" y="47">E3</text>
<text x="209.1" y="43.2">4</text>
<text x="209.1" y="45.7">5</text>
<text x="248.4" y="45">2</text>
<text x="256" y="42.4">1</text>
<text x="256" y="47.5">3</text>
<text x="56.1" y="49.5">E1</text>
<text x="89.1" y="49.5">E4</text>
<text x="209.1" y="48.3">6</text>
<text x="209.1" y="50.8">7</text>
<text x="209.1" y="53.3">8</text>
<text x="56.1" y="55.9">E2</text>
<text x="89" y="55.9">C3</text>
<text x="89" y="58.4">D3</text>
<text x="117.6" y="58.4">1</text>
<text x="165.4" y="58.4">30</text>
<text x="208.6" y="58.4">10</text>
<text x="209.1" y="55.9">9</text>
<text x="56" y="61">B3</text>
<text x="56" y="63.5">B4</text>
<text x="89" y="61">D4</text>
<text x="89" y="63.5">D5</text>
<text x="114" y="63" transform="rotate(-90 114 63)">2</text>
<text x="208.6" y="61">11</text>
<text x="208.6" y="63.5">12</text>
<text x="56" y="66">A3</text>
<text x="89.1" y="66">E5</text>
<text x="165.4" y="71.1">34</text>
<text x="208.6" y="68.6">15</text>
<text x="208.6" y="71.1">16</text>
<text x="208.6" y="66">14</text>
<text x="72.1" y="73.8" transform="rotate(-90 72.1 73.8)">A5</text>
<text x="74.7" y="73.8" transform="rotate(-90 74.7 73.8)">C4</text>
<text x="208.6" y="73.7">17</text>
<text x="208.6" y="76.2">18</text>
<text x="165.4" y="81.3">35</text>
<text x="208.6" y="78.7">19</text>
<text x="208.6" y="81.3">20</text>
<text x="208.6" y="83.8">21</text>
<text x="208.6" y="86.4">22</text>
<text x="208.6" y="88.9">23</text>
<text x="165.4" y="91.4">24</text>
<text x="165.4" y="94">25</text>
<text x="208.6" y="91.4">27</text>
<text x="208.6" y="94">28</text>
<text x="165.4" y="96.5">26</text>
<text x="208.6" y="96.5">29</text>
<text x="208.6" y="99.1">37</text>
<text x="208.6" y="101.6">38</text>
<text x="146.2" y="105.4">1</text>
<text x="146.2" y="107.9">2</text>
<text x="208.6" y="104.1">39</text>
<text x="208.6" y="106.7">40</text>
<text x="50.5" y="108.7" transform="rotate(-90 50.5 108.7)">5</text>
<text x="93.7" y="108.7" transform="rotate(-90 93.7 108.7)">5</text>
<text x="146.2" y="110.5">3</text>
<text x="208.6" y="109.2">41</text>
<text x="208.6" y="111.8">42</text>
<text x="42.7" y="116.8">1</text>
<text x="42.7" y="119.4">2</text>
<text x="57.9" y="116.8">4</text>
<text x="57.9" y="119.4">6</text>
<text x="85.9" y="116.8">1</text>
<text x="85.9" y="119.4">2</text>
<text x="101.1" y="116.8">4</text>
<text x="101.1" y="119.4">6</text>
<text x="187.7" y="119.3" transform="rotate(-90 187.7 119.3)">31</text>
<text x="208.6" y="114.3">43</text>
<text x="50.5" y="127.7" transform="rotate(-90 50.5 127.7)">3</text>
<text x="93.7" y="127.7" transform="rotate(-90 93.7 127.7)">3</text>
<text x="239.5" y="132.1">C3</text>
<text x="262.4" y="132.1">C2</text>
<text x="146.8" y="140.3">1</text>
<text x="239.5" y="138.4">A1</text>
<text x="239.5" y="141">A2</text>
<text x="239.5" y="143.5">A3</text>
<text x="91.6" y="149.2">2</text>
<text x="98.2" y="146.2" transform="rotate(-90 98.2 146.2)">8</text>
<text x="146.8" y="144.1">2</text>
<text x="146.8" y="147.9">3</text>
<text x="164.6" y="144.1">4</text>
<text x="239.5" y="146">B1</text>
<text x="262.4" y="146">B3</text>
<text x="98.2" y="153.8" transform="rotate(-90 98.2 153.8)">1</text>
<text x="251.8" y="153.8" transform="rotate(-90 251.8 153.8)">B2</text>
<text x="98.2" y="171.6" transform="rotate(-90 98.2 171.6)">5</text>
<text x="91.6" y="174.6">4</text>
<text x="98.2" y="179.2" transform="rotate(-90 98.2 179.2)">3</text>
</g>
<g font-size="1.8" fill="#0f0f0f">
<text x="40.6" y="25.3">USB_VIN</text>
<text x="94.9" y="28.2" transform="rotate(-90 94.9 28.2)">PMIC_SWITCH</text>
<text x="96.5" y="38">PMIC_VSYS</text>
<text x="213.4" y="40.5">ROTOR1_PWM</text>
<text x="214.5" y="38">STATUS_LED</text>
<text x="260.9" y="40.5">SWITCH_ACTION</text>
<text x="99.9" y="46.9">~{PMIC_ERROR}</text>
<text x="213.4" y="43.1">ROTOR2_PWM</text>
<text x="218.4" y="45.6">TAIL_IN1</text>
<text x="43.2" y="49.4">NTC_DUMMY</text>
<text x="98.6" y="49.4">~{PMIC_CHARGE}</text>
<text x="211.3" y="50.7">SWITCH_ACTION</text>
<text x="216.8" y="53.2">BMON_INT</text>
<text x="218.4" y="48.2">TAIL_IN2</text>
<text x="37.3" y="55.8">CHARGE_CURRENT</text>
<text x="123.2" y="58.3">ANT_MATCHED</text>
<text x="218.6" y="55.8">I2C_SDA</text>
<text x="218.8" y="58.3">I2C_SCL</text>
<text x="220.5" y="63.4">NFC_2</text>
<text x="220.5" y="60.9">NFC_1</text>
<text x="208.6" y="66">14 ~{PMIC_CHARGE}</text>
<text x="212.9" y="68.5">~{PMIC_ERROR}</text>
<text x="218.6" y="71">AUX_IN2</text>
<text x="218.6" y="73.6">AUX_IN1</text>
<text x="249.6" y="80.5">STATUS_LED</text>
<text x="156.2" y="93.9">SWCLK</text>
<text x="156.2" y="96.4">SWDIO</text>
<text x="215.7" y="101.5">GYRO_PWR</text>
<text x="216.1" y="106.6">GYRO_OUT</text>
<text x="215.1" y="109.1">GYRO_VREF</text>
<text x="30.5" y="119.3">TAIL_IN2</text>
<text x="30.5" y="116.7">TAIL_IN1</text>
<text x="60.2" y="116.7">TAIL_OUT_A</text>
<text x="60.2" y="119.3">TAIL_OUT_B</text>
<text x="74.9" y="119.3">AUX_IN2</text>
<text x="74.9" y="116.7">AUX_IN1</text>
<text x="103.6" y="116.7">AUX_OUT_A</text>
<text x="103.6" y="119.3">AUX_OUT_B</text>
<text x="104.1" y="142.8">ROTOR1_OUT</text>
<text x="134.6" y="140.2">GYRO_PWR</text>
<text x="226.1" y="143.4">I2C_SCL</text>
<text x="226.1" y="140.9">I2C_SDA</text>
<text x="226.1" y="138.3">BMON_INT</text>
<text x="64.1" y="149.1">ROTOR1_PWM</text>
<text x="134.6" y="144">GYRO_OUT</text>
<text x="169.5" y="144">GYRO_VREF</text>
<text x="216" y="145.9">BMON_NTC_DUMMY</text>
<text x="268" y="145.9">BMON_DEC</text>
<text x="40" y="156.1">ROTOR1_OUT</text>
<text x="40" y="158.6">ROTOR2_OUT</text>
<text x="41.2" y="165">TAIL_OUT_B</text>
<text x="41.2" y="162.5">TAIL_OUT_A</text>
<text x="41.4" y="171.3">AUX_OUT_B</text>
<text x="41.4" y="168.8">AUX_OUT_A</text>
<text x="104.1" y="168.2">ROTOR2_OUT</text>
<text x="64.1" y="174.5">ROTOR2_PWM</text>
<text x="144.3" y="181.5">I2C_SDA</text>
<text x="144.5" y="184.7">I2C_SCL</text>
</g>
<text font-size="1.8" fill="#009600" x="154.6" y="58.7" transform="rotate(-90 154.6 58.7)">ANT_UNMATCHED</text>
<g font-size="1.8" fill="#0000c2">
<text x="16.5" y="72.3">VOUTBSET bits:</text>
<text x="17.8" y="76.1">B1</text>
<text x="22.9" y="76.1">B0</text>
<text x="27.9" y="76.1">Output</text>
<text x="17.8" y="82.4">L</text>
<text x="17.8" y="79.9">L</text>
<text x="22.9" y="82.4">H</text>
<text x="22.9" y="79.9">L</text>
<text x="27.9" y="82.4">2.1V</text>
<text x="27.9" y="79.9">1.8V</text>
<text x="17.8" y="87.5">H</text>
<text x="17.8" y="85">H</text>
<text x="22.9" y="87.5">H</text>
<text x="22.9" y="85">L</text>
<text x="27.9" y="85">2.7V</text>
<text x="27.9" y="87.5">3.0V</text>
<text x="67.3" y="96.4">H-Bridges</text>
<text x="30.5" y="145.9">Main connector</text>
</g>
<g font-size="1.1" fill="#a90000">
<text x="138.5" y="76.2">2</text>
<text x="140.7" y="74.8" transform="rotate(-90 140.7 74.8)">1</text>
<text x="142.9" y="76.2">4</text>
<text x="140.7" y="78.6" transform="rotate(-90 140.7 78.6)">3</text>
</g>
</svg>
